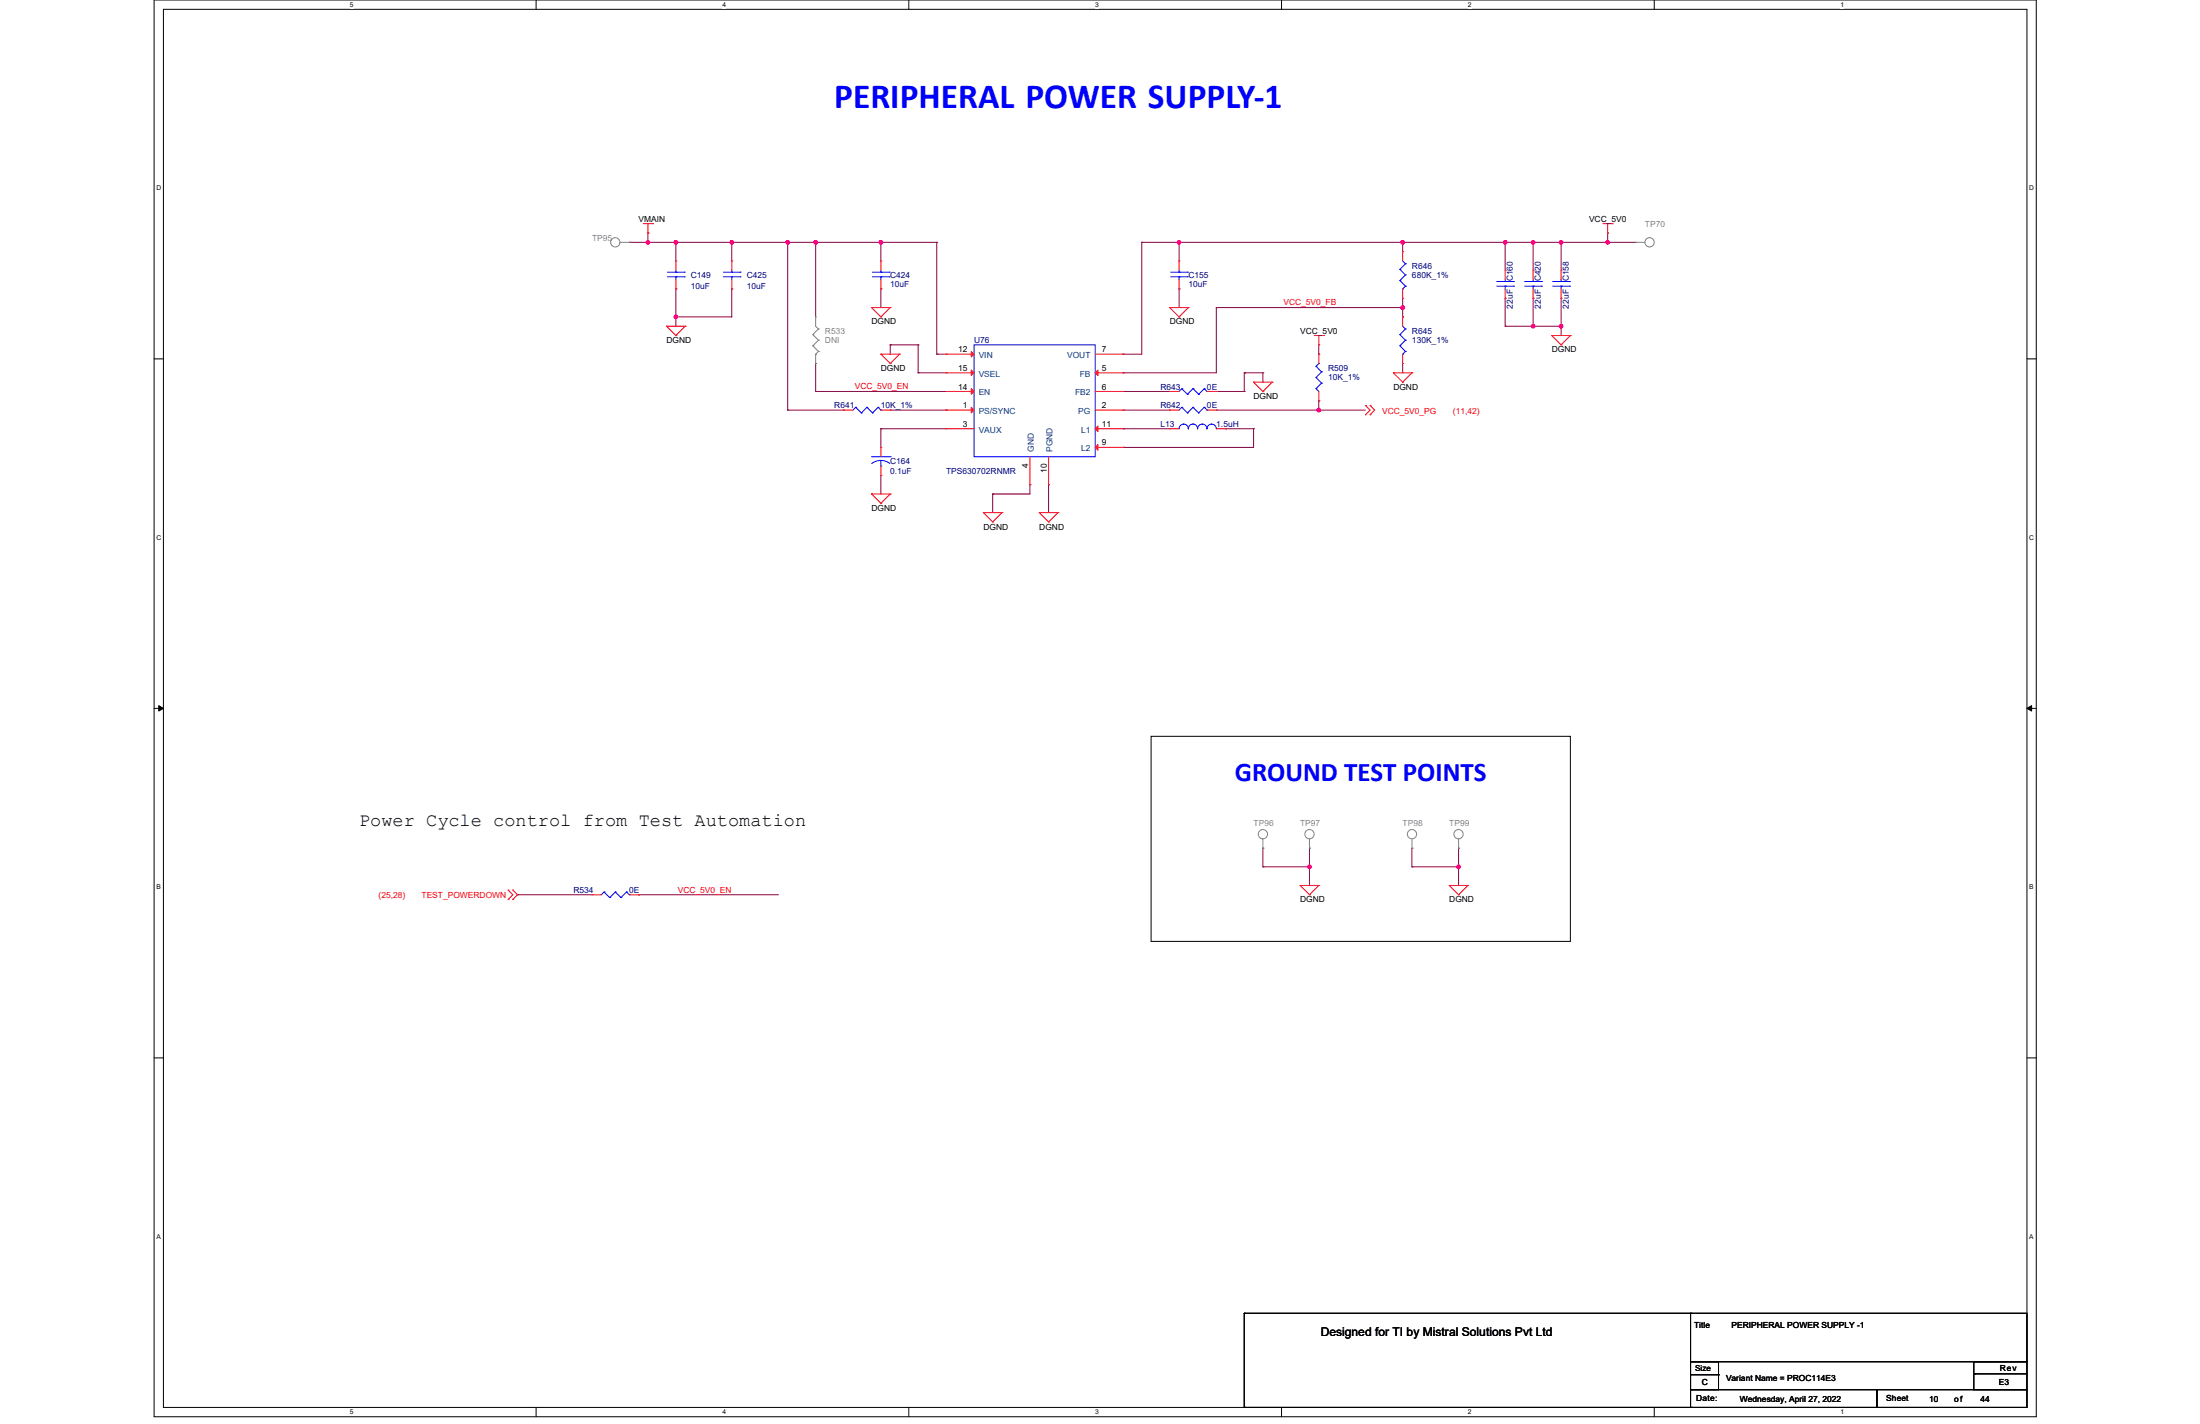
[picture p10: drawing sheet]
<svg xmlns="http://www.w3.org/2000/svg" width="432mm" height="279mm" viewBox="0 0 432 279" stroke-linecap="round" stroke-linejoin="round" font-family="sans-serif">
<path d="M30.2 0h369.5v278h-369.5zM32.1 1.8h365.7v274.3h-365.7z" fill="none" stroke="#000" stroke-width=".2"/>
<g fill="#fff">
<path d="M68.7 .2h.7v1.4h-.7z"/>
<path d="M68.7 276.3h.7v1.5h-.7z"/>
</g>
<path d="M105.2 0v1.8M105.2 276.1v1.9" fill="none" stroke="#000" stroke-width=".2"/>
<g fill="#fff">
<path d="M141.8 .2h.7v1.4h-.7z"/>
<path d="M141.8 276.3h.7v1.5h-.7z"/>
</g>
<path d="M178.4 0v1.8M178.4 276.1v1.9" fill="none" stroke="#000" stroke-width=".2"/>
<g fill="#fff">
<path d="M215 .2h.7v1.4h-.7z"/>
<path d="M215 276.3h.7v1.5h-.7z"/>
</g>
<path d="M251.5 0v1.8M251.5 276.1v1.9" fill="none" stroke="#000" stroke-width=".2"/>
<g fill="#fff">
<path d="M288.1 .2h.7v1.4h-.7z"/>
<path d="M288.1 276.3h.7v1.5h-.7z"/>
</g>
<path d="M324.7 0v1.8M324.7 276.1v1.9" fill="none" stroke="#000" stroke-width=".2"/>
<g fill="#fff">
<path d="M361.3 .2h.7v1.4h-.7z"/>
<path d="M361.3 276.3h.7v1.5h-.7z"/>
<path d="M30.7 36.1h1v1.5h-1z"/>
<path d="M398.3 36.1h.9v1.5h-.9z"/>
<path d="M30.7 104.7h1v1.5h-1z"/>
<path d="M398.3 104.7h.9v1.5h-.9z"/>
</g>
<path d="M30.2 70.4h1.9M397.8 70.4h1.9" fill="none" stroke="#000" stroke-width=".2"/>
<g fill="#fff">
<path d="M30.7 173.3h.9v1.4h-.9z"/>
<path d="M398.3 173.3h.9v1.4h-.9z"/>
</g>
<path d="M30.2 139h1.9M31.2 138.5l.9 .5-.9 .5zM397.8 139l.9-.5v1zM397.8 139h1.9" fill="none" stroke="#000" stroke-width=".2"/>
<path d="M31.2 138.5l.9 .5-.9 .5zM397.8 139l.9-.5v1z" fill="#000"/>
<g fill="#fff">
<path d="M30.7 241.9h.9v1.4h-.9z"/>
<path d="M398.3 241.9h.9v1.4h-.9z"/>
</g>
<path d="M225.9 144.5h82.3v40.2h-82.3zM30.2 207.6h1.9M397.8 207.6h1.9" fill="none" stroke="#000" stroke-width=".2"/>
<path d="M247.9 166.4h.1M247.9 170.1h.1M247.9 166.4v3.7M257 166.4h.1M257 166.4v3.7h-9.1" fill="none" stroke="#800040" stroke-width=".2"/>
<circle cx="257" cy="170.1" r=".37" fill="#f0f"/>
<circle cx="257" cy="170.1" r=".37" fill="none" stroke="#f0f" stroke-width=".2"/>
<path d="M257 170.1h.1M257 170.1v3.6M277.1 166.4h.1M277.1 170.1h.1M277.1 166.4v3.7M277.1 170.1h9.2" fill="none" stroke="#800040" stroke-width=".2"/>
<circle cx="286.3" cy="170.1" r=".37" fill="#f0f"/>
<circle cx="286.3" cy="170.1" r=".37" fill="none" stroke="#f0f" stroke-width=".2"/>
<path d="M127.2 47.5h.1M127.2 47.5h5.5M194.8 96.9h.1M194.8 96.9v3.7M202.2 95.1h.1M202.2 95.1v1.8h-7.4M205.8 95.1h.1M205.8 95.1v5.5M286.3 166.4h.1M286.3 170.1h.1M286.3 166.4v7.3" fill="none" stroke="#800040" stroke-width=".2"/>
<circle cx="132.7" cy="47.5" r=".37" fill="#f0f"/>
<circle cx="132.7" cy="47.5" r=".37" fill="none" stroke="#f0f" stroke-width=".2"/>
<path d="M123.5 47.5h.1M127.2 45.7h.1M127.2 45.7v1.8h-3.7M132.7 47.5h.1M132.7 47.5v3.7M172.9 47.5h.1M172.9 47.5v3.7M315.5 47.5h.1M315.5 47.5h5.5" fill="none" stroke="#800040" stroke-width=".2"/>
<circle cx="127.2" cy="47.5" r=".37" fill="#f0f"/>
<circle cx="127.2" cy="47.5" r=".37" fill="none" stroke="#f0f" stroke-width=".2"/>
<path d="M132.7 56.7h.1M132.7 56.7v5.5M143.6 47.5h.1M143.6 56.7h.1M143.6 47.5v3.7M143.6 56.7v5.5h-10.9M132.7 62.2h.1" fill="none" stroke="#800040" stroke-width=".2"/>
<circle cx="132.7" cy="62.2" r=".37" fill="#f0f"/>
<circle cx="132.7" cy="62.2" r=".37" fill="none" stroke="#f0f" stroke-width=".2"/>
<g fill="none" stroke="#800040" stroke-width=".2">
<path d="M132.7 47.5h.1M132.7 47.5h10.9M224.1 47.5h.1M224.1 47.5h51.2M224.1 47.5v22h-3.7M231.4 47.5h.1M231.4 47.5v3.7M275.3 47.5h.1M132.7 62.2h.1M132.7 62.2v1.8M160.1 76.8h.1M160.1 76.8h25.6"/>
<path d="M174.7 67.7h.1M174.7 67.7v1.8M174.7 67.7h5.5M180.2 67.7h.1M180.2 73.2h.1M180.2 67.7v5.5M180.2 73.2h5.5M220.4 69.5h.1M220.4 84.1h.1M220.4 87.8h.1M220.4 84.1h9.2M240.6 84.1h.1"/>
<path d="M240.6 84.1h5.4M246 84.1h.1M246 84.1v3.7h-25.6"/>
</g>
<circle cx="231.4" cy="47.5" r=".37" fill="#f0f"/>
<circle cx="231.4" cy="47.5" r=".37" fill="none" stroke="#f0f" stroke-width=".2"/>
<circle cx="275.3" cy="47.5" r=".37" fill="#f0f"/>
<circle cx="275.3" cy="47.5" r=".37" fill="none" stroke="#f0f" stroke-width=".2"/>
<g fill="none" stroke="#800040" stroke-width=".2">
<path d="M160.1 47.5h.1M160.1 47.5h12.8M231.4 56.7h.1M231.4 56.7v3.7M220.4 73.2h.1M220.4 76.8h.1M220.4 73.2h18.3M220.4 76.8h9.2M238.7 76.8h5.5M244.2 73.2h.1M244.2 76.8h.1M244.2 73.2h3.7"/>
<path d="M244.2 73.2v3.6M247.9 73.2h.1M247.9 73.2v1.8M295.4 64h.1M295.4 64h5.5M174.7 80.5h11M185.7 80.5h.1M220.4 80.5h.1M220.4 80.5h9.2M238.7 80.5h.1M238.7 80.5h20.1"/>
</g>
<circle cx="172.9" cy="47.5" r=".37" fill="#f0f"/>
<circle cx="172.9" cy="47.5" r=".37" fill="none" stroke="#f0f" stroke-width=".2"/>
<circle cx="160.1" cy="47.5" r=".37" fill="#f0f"/>
<circle cx="160.1" cy="47.5" r=".37" fill="none" stroke="#f0f" stroke-width=".2"/>
<path d="M183.9 47.5h.1M183.9 47.5v22M306.4 47.5h.1M315.5 45.7h.1M315.5 45.7v1.8h-9.1M183.9 69.5h.1M183.9 69.5h1.8" fill="none" stroke="#800040" stroke-width=".2"/>
<circle cx="315.5" cy="47.5" r=".37" fill="#f0f"/>
<circle cx="315.5" cy="47.5" r=".37" fill="none" stroke="#f0f" stroke-width=".2"/>
<circle cx="306.4" cy="47.5" r=".37" fill="#f0f"/>
<circle cx="306.4" cy="47.5" r=".37" fill="none" stroke="#f0f" stroke-width=".2"/>
<path d="M295.4 58.5h.1M295.4 58.5v5.5M300.9 58.5h.1M300.9 58.5v5.5M306.4 58.5h.1M306.4 58.5v5.5" fill="none" stroke="#800040" stroke-width=".2"/>
<circle cx="300.9" cy="64" r=".37" fill="#f0f"/>
<circle cx="300.9" cy="64" r=".37" fill="none" stroke="#f0f" stroke-width=".2"/>
<path d="M295.4 47.5h.1M295.4 47.5v5.5M295.4 47.5h5.5M300.9 64h.1M300.9 64h5.5" fill="none" stroke="#800040" stroke-width=".2"/>
<circle cx="300.9" cy="47.5" r=".37" fill="#f0f"/>
<circle cx="300.9" cy="47.5" r=".37" fill="none" stroke="#f0f" stroke-width=".2"/>
<path d="M300.9 47.5h.1M300.9 47.5v5.5M300.9 47.5h5.5M306.4 47.5h.1M306.4 47.5v5.5M306.4 64h.1M306.4 64v1.8" fill="none" stroke="#800040" stroke-width=".2"/>
<circle cx="306.4" cy="64" r=".37" fill="#f0f"/>
<circle cx="306.4" cy="64" r=".37" fill="none" stroke="#f0f" stroke-width=".2"/>
<path d="M143.6 47.5h11M154.6 47.5h.1M160.1 47.5h.1M160.1 47.5v14.7M172.9 47.5h.1M172.9 56.7h.1M172.9 47.5h11M172.9 56.7v3.7M160.1 71.3h.1M160.1 71.3v5.5M154.6 80.5h.1M154.6 80.5h11" fill="none" stroke="#800040" stroke-width=".2"/>
<circle cx="143.6" cy="47.5" r=".37" fill="#f0f"/>
<circle cx="143.6" cy="47.5" r=".37" fill="none" stroke="#f0f" stroke-width=".2"/>
<path d="M172.9 84.1h.1M172.9 93.3h.1M172.9 84.1h12.8M172.9 84.1v3.7M172.9 93.3v3.6M258.8 80.5h.1M258.8 80.5h9.2" fill="none" stroke="#800040" stroke-width=".2"/>
<circle cx="258.8" cy="80.5" r=".37" fill="#f0f"/>
<circle cx="258.8" cy="80.5" r=".37" fill="none" stroke="#f0f" stroke-width=".2"/>
<path d="M275.3 47.5h.1M275.3 47.5v1.9M275.3 47.5h20.1M295.4 47.5h.1M258.8 78.6h.1M258.8 78.6v1.9" fill="none" stroke="#800040" stroke-width=".2"/>
<circle cx="295.4" cy="47.5" r=".37" fill="#f0f"/>
<circle cx="295.4" cy="47.5" r=".37" fill="none" stroke="#f0f" stroke-width=".2"/>
<path d="M275.3 58.5v1.9M238.7 60.4h.1M238.7 60.4v12.8M238.7 60.4h36.6M275.3 60.4h.1M275.3 71.3h.1M275.3 71.3v1.9" fill="none" stroke="#800040" stroke-width=".2"/>
<circle cx="275.3" cy="60.3" r=".37" fill="#f0f"/>
<circle cx="275.3" cy="60.3" r=".37" fill="none" stroke="#f0f" stroke-width=".2"/>
<path d="M154.6 47.5h.1M154.6 47.5v33M258.8 69.5h.1M258.8 67.7v1.8M275.3 62.2h.1M275.3 60.4v1.8M101.6 175.6h.1M101.6 175.6h14.6M125.3 175.6h.1M125.3 175.6h27.5" fill="none" stroke="#800040" stroke-width=".2"/>
<circle cx="154.6" cy="47.5" r=".37" fill="#f0f"/>
<circle cx="154.6" cy="47.5" r=".37" fill="none" stroke="#f0f" stroke-width=".2"/>
<path d="M154.6 47.5h5.5M160.1 47.5h.1" fill="none" stroke="#800040" stroke-width=".2"/>
<g fill="none" stroke="#f00" stroke-width=".2">
<path d="M126.3 43.9h1.8M127.2 45.7h.1M127.2 43.9v1.8M128.1 43.9h.1M295.4 53h.1M295.4 58.5h.1M295.4 53v1.9M295.4 56.7v1.8M306.4 53h.1M306.4 58.5h.1M306.4 53v1.9M306.4 56.7v1.8"/>
<path d="M314.6 43.9h1.9M315.5 45.7h.1M315.5 43.9v1.8M316.5 43.9h.1M130.8 64h.1M130.8 64h3.7M130.8 64l1.9 1.8M132.7 65.8h.1M134.5 64h.1M134.5 64l-1.8 1.8M171.1 60.4h.1M171.1 60.4h3.6"/>
<path d="M171.1 60.4l1.8 1.8M172.9 69.5h.1M172.9 62.2h.1M172.9 69.5h3.6M172.9 69.5l1.8 1.8M174.7 71.3h.1M174.7 60.4h.1M174.7 60.4l-1.8 1.8M176.5 69.5h.1M176.5 69.5l-1.8 1.8M229.6 60.4h.1M229.6 60.4h3.6"/>
<path d="M229.6 60.4l1.8 1.8M231.4 62.2h.1M233.2 60.4h.1M233.2 60.4l-1.8 1.8M246 75h.1M246 75h3.7M246 75l1.9 1.8M247.9 76.8h.1M249.7 75h.1M249.7 75l-1.8 1.8M257.9 65.8h1.9M258.8 67.7h.1"/>
<path d="M258.8 65.8v1.9M259.8 65.8h.1M268 79.6h.1M268 79.6l.9 .9-.9 .9M268.9 79.6h.1M268.9 79.6l.9 .9-.9 .9M273.5 73.2h.1M273.5 73.2h3.6M273.5 73.2l1.8 1.8M275.3 75h.1M277.1 73.2h.1M277.1 73.2l-1.8 1.8"/>
<path d="M304.6 65.8h.1M304.6 65.8h3.6M304.6 65.8l1.8 1.9M306.4 67.7h.1M308.2 65.8h.1M308.2 65.8l-1.8 1.9M165.6 80.5h.1M165.6 80.5h1.8M171.1 96.9h.1M171.1 96.9h3.6M171.1 96.9l1.8 1.9M172.9 98.8h.1"/>
<path d="M172.9 80.5h1.8M174.7 96.9h.1M174.7 80.5h.1M174.7 96.9l-1.8 1.9M229.6 80.5h.1M229.6 80.5h1.8M236.9 80.5h1.8M238.7 80.5h.1M268 81.4h.1M268.9 81.4h.1M193 100.6h.1M193 100.6h3.7"/>
<path d="M193 100.6l1.8 1.8M194.8 102.4h.1M196.7 100.6h.1M196.7 100.6l-1.9 1.8M204 100.6h.1M204 100.6h3.6M204 100.6l1.8 1.8M205.8 102.4h.1M207.6 100.6h.1M207.6 100.6l-1.8 1.8M99.7 176.5h.1M99.7 174.7h.1"/>
<path d="M99.7 174.7l1 .9-1 .9M100.7 174.7h.1M100.7 176.5h.1M100.7 174.7l.9 .9-.9 .9M116.2 175.6h.1M116.2 175.6h1.8M123.5 175.6h1.8M125.3 175.6h.1M255.2 173.7h.1M255.2 173.7h3.6M255.2 173.7l1.8 1.9M257 175.6h.1"/>
<path d="M258.8 173.7h.1M258.8 173.7l-1.8 1.9M284.4 173.7h.1M284.4 173.7h3.7M284.4 173.7l1.9 1.9M286.3 175.6h.1M288.1 173.7h.1M288.1 173.7l-1.8 1.9"/>
</g>
<g fill="none" stroke="#000" stroke-width=".2">
<path d="M244.2 257.7h.1M244.2 257.7h87.8M244.2 257.7v18.4M331.8 257.7h66v9.5h-66zM244.2 276.1h.1M244.4 276.1h.1M244.4 276.1h87.8M331.8 267.2h5.5v5.5h-5.5zM331.8 272.7h36.6v3.4h-36.6zM331.8 269.7h5.5M337.3 269.7h.1M368.4 272.7h29.4v3.4h-29.4z"/>
<path d="M387.4 267.2h10.4v5.5h-10.4zM387.6 269.6h.1M387.6 269.6h10.2"/>
</g>
<g fill="none" stroke="#00f" stroke-width=".2">
<path d="M293.8 56.1h3.3M293.8 55.2h3.3M295.4 55.2h.1M295.4 56.1h.1M295.4 54.9v.3M295.4 56.1v.6M297.1 56.1h.1M297.1 55.2h.1M304.7 56.1h3.3M304.7 55.2h3.3M306.4 55.2h.1M306.4 56.1h.1"/>
<path d="M306.4 54.9v.3M306.4 56.1v.6M308 56.1h.1M308 55.2h.1M168 79.9h.1M168 79.9l-.6 .6M168 79.9l1 1.1M170.1 79.9h.1M170.1 79.9l-1.1 1.1M170.1 79.9l1.1 1.1M172.3 79.9h.1M172.3 79.9l-1.1 1.1"/>
<path d="M172.3 79.9l.6 .6M191.2 67.7h23.8v21.9h-23.8zM232 79.9h.1M232 79.9l-.6 .6M232 79.9l1.1 1.1M234.2 79.9h.1M234.2 79.9l-1.1 1.1M234.2 79.9l1.1 1.1M236.4 79.9h.1M236.4 79.9l-1.1 1.1M236.4 79.9l.5 .6M169 81h.1"/>
<path d="M171.2 81h.1M172.9 80.5h.1M233.1 81h.1M235.3 81h.1M236.9 80.5h.1M118.6 175h.1M118.6 175l-.6 .6M118.6 175l1.1 1.1M119.7 176.1h.1M120.8 175h.1M120.8 175l-1.1 1.1M120.8 175l1.1 1.1"/>
<path d="M121.9 176.1h.1M123 175h.1M123 175l-1.1 1.1M123 175l.5 .6M123.5 175.6h.1"/>
</g>
<g fill="none" stroke="#808080" stroke-width=".2">
<path d="M277.1 166.4h.1M277.1 164.6v1.8"/>
<circle cx="277.1" cy="163.7" r=".91"/>
</g>
<path d="M190.6 79.9l.6 .6-.6 .5z" fill="#f00"/>
<path d="M190.6 79.9l.6 .6-.6 .5zM185.7 80.5h.1M185.7 84.1h.1M185.7 80.5h5.5M185.7 84.1h5.5M202.2 95.1h.1M202.2 89.6v5.5M215 80.5h5.4M220.4 80.5h.1" fill="none" stroke="#f00" stroke-width=".2"/>
<path d="M215 73.2l.5-.6v1.1z" fill="#f00"/>
<path d="M215 73.2l.5-.6v1.1zM215 73.2h5.4M215 76.8h5.4M215 69.5h5.4M220.4 73.2h.1M220.4 76.8h.1M220.4 69.5h.1M205.8 95.1h.1M205.8 89.6v5.5" fill="none" stroke="#f00" stroke-width=".2"/>
<path d="M190.6 68.9l.6 .6-.6 .5z" fill="#f00"/>
<path d="M185.7 69.5h.1M185.7 69.5h5.5M190.6 68.9l.6 .6-.6 .5z" fill="none" stroke="#f00" stroke-width=".2"/>
<path d="M190.6 76.3l.6 .5-.6 .6z" fill="#f00"/>
<path d="M185.7 76.8h.1M185.7 76.8h5.5M190.6 76.3l.6 .5-.6 .6z" fill="none" stroke="#f00" stroke-width=".2"/>
<path d="M190.6 72.6l.6 .6-.6 .5z" fill="#f00"/>
<path d="M185.7 73.2h.1M185.7 73.2h5.5M190.6 72.6l.6 .6-.6 .5z" fill="none" stroke="#f00" stroke-width=".2"/>
<path d="M215 84.1l.5-.5v1.1z" fill="#f00"/>
<path d="M215 84.1l.5-.5v1.1zM215 84.1h5.4M220.4 84.1h.1" fill="none" stroke="#f00" stroke-width=".2"/>
<path d="M215 87.8l.5-.6v1.1z" fill="#f00"/>
<g fill="none" stroke="#f00" stroke-width=".2">
<path d="M132.7 51.2h.1M132.7 56.7h.1M132.7 51.2v1.8M132.7 54.9v1.8M143.6 51.2h.1M143.6 56.7h.1M143.6 51.2v1.8M143.6 54.9v1.8M172.9 51.2h.1M172.9 56.7h.1M172.9 51.2v1.8M172.9 54.9v1.8"/>
<path d="M231.4 51.2h.1M231.4 56.7h.1M231.4 51.2v1.8M231.4 54.9v1.8M275.3 49.4h.1M275.3 58.5h.1M275.3 49.4v1.8M275.3 56.7v1.8M300.9 53h.1M300.9 58.5h.1M300.9 53v1.9M300.9 56.7v1.8"/>
<path d="M229.6 76.8h.1M229.6 76.8h1.8M236.9 76.8h1.8M238.7 76.8h.1M258.8 78.6h.1M258.8 69.5h.1M258.8 69.5v1.8M258.8 76.8v1.8M275.3 62.2h.1M275.3 71.3h.1M275.3 62.2v1.8M275.3 69.5v1.8"/>
<path d="M172.9 87.8h.1M172.9 93.3h.1M172.9 87.8v1.8M172.9 91.4v1.9M215 87.8l.5-.6v1.1zM215 87.8h5.4M220.4 87.8h.1M229.6 84.1h.1M229.6 84.1h1.8M238.7 84.1h1.9M240.6 84.1h.1"/>
</g>
<g fill="none" stroke="#808080" stroke-width=".2">
<path d="M121.7 47.5h1.8M123.5 47.5h.1M321 47.5h.1M321 47.5h1.9M159.5 65.7h.1M159.5 67.8h.1M159.5 65.7l1.1 1.1M159.5 67.8l1.1 1.1M160.1 69.5h.1M160.1 62.2h.1M160.1 71.3h.1M160.1 62.2v1.8l.5 .6"/>
<path d="M160.1 69.5v1.8M160.6 64.6h.1M160.6 66.8h.1M160.6 68.9h.1M160.6 64.6l-1.1 1.1M160.6 66.8l-1.1 1M160.6 68.9l-.5 .6M247.9 166.4h.1M247.9 164.6v1.8M257 166.4h.1M257 164.6v1.8M286.3 166.4h.1"/>
<path d="M286.3 164.6v1.8"/>
<circle cx="120.8" cy="47.5" r=".91"/>
<circle cx="323.8" cy="47.5" r=".91"/>
<circle cx="247.9" cy="163.7" r=".91"/>
<circle cx="257" cy="163.7" r=".91"/>
<circle cx="286.3" cy="163.7" r=".91"/>
</g>
<g fill="none" stroke="#00f" stroke-width=".2">
<path d="M131 54.3h3.3M131 53.4h3.3M132.7 53.4h.1M132.7 54.3h.1M132.7 53v.4M132.7 54.3v.6M134.3 54.3h.1M134.3 53.4h.1M142 54.3h3.3M142 53.4h3.3M143.6 53.4h.1M143.6 54.3h.1"/>
<path d="M143.6 53v.4M143.6 54.3v.6M145.3 54.3h.1M145.3 53.4h.1M171.2 54.3h3.3M171.2 53.4h3.3M172.9 53.4h.1M172.9 54.3h.1M172.9 53v.4M172.9 54.3v.6M174.5 54.3h.1M174.5 53.4h.1"/>
<path d="M229.8 54.3h3.3M229.8 53.4h3.3M231.4 53.4h.1M231.4 54.3h.1M231.4 53v.4M231.4 54.3v.6M233.1 54.3h.1M233.1 53.4h.1M274.8 52.9h.1M274.8 55h.1M274.8 52.9l1.1 1M274.8 55l1.1 1.1"/>
<path d="M275.3 56.7h.1M275.3 51.2l.6 .6M275.9 51.8h.1M275.9 53.9h.1M275.9 56.1h.1M275.9 51.8l-1.1 1.1M275.9 53.9l-1.1 1.1M275.9 56.1l-.6 .6M299.3 56.1h3.3M299.3 55.2h3.3M300.9 55.2h.1M300.9 56.1h.1"/>
<path d="M300.9 54.9v.3M300.9 56.1v.6M302.6 56.1h.1M302.6 55.2h.1M232 76.3h.1M232 76.3l-.6 .5M232 76.3l1.1 1.1M233.1 77.4h.1M234.2 76.3h.1M234.2 76.3l-1.1 1.1M234.2 76.3l1.1 1.1M235.3 77.4h.1"/>
<path d="M236.4 76.3h.1M236.4 76.3l-1.1 1.1M236.4 76.3l.5 .5M236.9 76.8h.1M258.3 76.3h.1M258.3 74.1h.1M258.3 71.9h.1M258.3 76.3l.5 .5M258.3 74.1l1.1 1.1M258.3 71.9l1.1 1.1M258.8 71.3h.1M258.8 71.3l-.5 .6"/>
<path d="M259.4 75.2h.1M259.4 73h.1M259.4 75.2l-1.1 1.1M259.4 73l-1.1 1.1M274.8 65.7h.1M274.8 67.8h.1M274.8 65.7l1.1 1.1M274.8 67.8l1.1 1.1M275.3 69.5h.1M275.3 64l.6 .6M275.9 64.6h.1M275.9 66.8h.1"/>
<path d="M275.9 68.9h.1M275.9 64.6l-1.1 1.1M275.9 66.8l-1.1 1M275.9 68.9l-.6 .6M171.1 89.6h3.6M172.9 91.4h.1M172.9 90.3l1.1 .3 .7 .4M172.9 90.3l-.8 .1-1 .5M172.9 90.3v1.1M174.7 89.6h.1M231.4 84.1a.91 .91 0 0 1 .9-.9 .91 .91 0 0 1 .9 .9 .91 .91 0 0 1 1-.9 .91 .91 0 0 1 .9 .9 .91 .91 0 0 1 .9-.9 .91 .91 0 0 1 .9 .9 .91 .91 0 0 1 .9-.9 .91 .91 0 0 1 .9 .9"/>
</g>
<circle cx="257" cy="170.1" r=".37" fill="#f0f"/>
<circle cx="257" cy="170.1" r=".37" fill="none" stroke="#f0f" stroke-width=".2"/>
<circle cx="286.3" cy="170.1" r=".37" fill="#f0f"/>
<circle cx="286.3" cy="170.1" r=".37" fill="none" stroke="#f0f" stroke-width=".2"/>
<circle cx="132.7" cy="47.5" r=".37" fill="#f0f"/>
<circle cx="132.7" cy="47.5" r=".37" fill="none" stroke="#f0f" stroke-width=".2"/>
<circle cx="127.2" cy="47.5" r=".37" fill="#f0f"/>
<circle cx="127.2" cy="47.5" r=".37" fill="none" stroke="#f0f" stroke-width=".2"/>
<circle cx="132.7" cy="62.2" r=".37" fill="#f0f"/>
<circle cx="132.7" cy="62.2" r=".37" fill="none" stroke="#f0f" stroke-width=".2"/>
<circle cx="231.4" cy="47.5" r=".37" fill="#f0f"/>
<circle cx="231.4" cy="47.5" r=".37" fill="none" stroke="#f0f" stroke-width=".2"/>
<circle cx="275.3" cy="47.5" r=".37" fill="#f0f"/>
<circle cx="275.3" cy="47.5" r=".37" fill="none" stroke="#f0f" stroke-width=".2"/>
<circle cx="172.9" cy="47.5" r=".37" fill="#f0f"/>
<circle cx="172.9" cy="47.5" r=".37" fill="none" stroke="#f0f" stroke-width=".2"/>
<circle cx="160.1" cy="47.5" r=".37" fill="#f0f"/>
<circle cx="160.1" cy="47.5" r=".37" fill="none" stroke="#f0f" stroke-width=".2"/>
<circle cx="315.5" cy="47.5" r=".37" fill="#f0f"/>
<circle cx="315.5" cy="47.5" r=".37" fill="none" stroke="#f0f" stroke-width=".2"/>
<circle cx="306.4" cy="47.5" r=".37" fill="#f0f"/>
<circle cx="306.4" cy="47.5" r=".37" fill="none" stroke="#f0f" stroke-width=".2"/>
<circle cx="300.9" cy="64" r=".37" fill="#f0f"/>
<circle cx="300.9" cy="64" r=".37" fill="none" stroke="#f0f" stroke-width=".2"/>
<circle cx="300.9" cy="47.5" r=".37" fill="#f0f"/>
<circle cx="300.9" cy="47.5" r=".37" fill="none" stroke="#f0f" stroke-width=".2"/>
<circle cx="306.4" cy="64" r=".37" fill="#f0f"/>
<circle cx="306.4" cy="64" r=".37" fill="none" stroke="#f0f" stroke-width=".2"/>
<circle cx="143.6" cy="47.5" r=".37" fill="#f0f"/>
<circle cx="143.6" cy="47.5" r=".37" fill="none" stroke="#f0f" stroke-width=".2"/>
<circle cx="258.8" cy="80.5" r=".37" fill="#f0f"/>
<circle cx="258.8" cy="80.5" r=".37" fill="none" stroke="#f0f" stroke-width=".2"/>
<circle cx="295.4" cy="47.5" r=".37" fill="#f0f"/>
<circle cx="295.4" cy="47.5" r=".37" fill="none" stroke="#f0f" stroke-width=".2"/>
<circle cx="275.3" cy="60.3" r=".37" fill="#f0f"/>
<circle cx="275.3" cy="60.3" r=".37" fill="none" stroke="#f0f" stroke-width=".2"/>
<circle cx="154.6" cy="47.5" r=".37" fill="#f0f"/>
<circle cx="154.6" cy="47.5" r=".37" fill="none" stroke="#f0f" stroke-width=".2"/>
<text font-size="6.9" fill="#00f" x="163.7" y="21.2">PERIPHERAL POWER SUPPLY-1</text>
<text font-size="5.3" fill="#00f" x="242.4" y="153.2">GROUND TEST POINTS</text>
<text font-size="3.7" x="70.5" y="162.1">Power Cycle control from Test Automation</text>
<text font-size="2.4" x="259.2" y="262.2">Designed for TI by Mistral Solutions Pvt Ltd</text>
<g font-size="1.6" fill="#808080">
<text x="116.2" y="47.2">TP95</text>
<text x="322.9" y="44.5">TP70</text>
<text x="161.9" y="65.5">R533</text>
<text x="161.9" y="67.3">DNI</text>
<text x="246" y="162.1">TP96</text>
<text x="255.2" y="162.1">TP97</text>
<text x="275.3" y="162.1">TP98</text>
<text x="284.4" y="162.1">TP99</text>
</g>
<g font-size="1.6">
<text x="125.3" y="43.5">VMAIN</text>
<text x="311.9" y="43.5">VCC_5V0</text>
<text x="171.1" y="63.7">DGND</text>
<text x="229.6" y="63.7">DGND</text>
<text x="255.2" y="65.5">VCC_5V0</text>
<text x="130.8" y="67.3">DGND</text>
<text x="188.1" y="69.1">12</text>
<text x="216.2" y="69.1">7</text>
<text x="304.6" y="69.2">DGND</text>
<text x="172.9" y="72.8">DGND</text>
<text x="188.1" y="76.4">14</text>
<text x="188.1" y="72.8">15</text>
<text x="216.2" y="72.8">5</text>
<text x="216.2" y="76.4">6</text>
<text x="273.5" y="76.5">DGND</text>
<text x="189" y="80.1">1</text>
<text x="189" y="83.8">3</text>
<text x="216.2" y="80.1">2</text>
<text x="216.2" y="83.8">11</text>
<text x="246" y="78.3">DGND</text>
<text x="216.2" y="87.4">9</text>
<text x="201.8" y="91.8" transform="rotate(-90 201.8 91.8)">4</text>
<text x="205.4" y="92.7" transform="rotate(-90 205.4 92.7)">10</text>
<text x="171.1" y="100.2">DGND</text>
<text x="193" y="103.9">DGND</text>
<text x="204" y="103.9">DGND</text>
<text x="255.2" y="177.1">DGND</text>
<text x="284.4" y="177.1">DGND</text>
<text x="332.5" y="260.6">Title</text>
<text x="339.9" y="260.6">PERIPHERAL POWER SUPPLY -1</text>
<text x="332.7" y="269">Size</text>
<text x="392.5" y="269">Rev</text>
<text x="332.9" y="274.9">Date:</text>
<text x="334" y="271.8">C</text>
<text x="338.8" y="271">Variant Name = PROC114E3</text>
<text x="341.5" y="275.1">Wednesday, April 27, 2022</text>
<text x="370.2" y="274.9">Sheet</text>
<text x="378.6" y="275.1">10</text>
<text x="383.6" y="275.1">of</text>
<text x="388.7" y="275.1">44</text>
<text x="392.3" y="271.8">E3</text>
</g>
<g font-size="1.6" fill="#000080">
<text x="277.1" y="52.7">R646</text>
<text x="135.6" y="54.5">C149</text>
<text x="135.6" y="56.7">10uF</text>
<text x="146.6" y="54.5">C425</text>
<text x="146.6" y="56.7">10uF</text>
<text x="174.7" y="54.5">C424</text>
<text x="174.7" y="56.3">10uF</text>
<text x="233.2" y="54.5">C155</text>
<text x="233.2" y="56.3">10uF</text>
<text x="277.1" y="54.5">680K_1%</text>
<text x="296.9" y="55.2" transform="rotate(-90 296.9 55.2)">C160</text>
<text x="302.4" y="55.2" transform="rotate(-90 302.4 55.2)">C420</text>
<text x="307.9" y="55.2" transform="rotate(-90 307.9 55.2)">C158</text>
<text x="277.1" y="65.5">R645</text>
<text x="296.9" y="60.5" transform="rotate(-90 296.9 60.5)">22uF</text>
<text x="302.4" y="60.5" transform="rotate(-90 302.4 60.5)">22uF</text>
<text x="307.9" y="60.5" transform="rotate(-90 307.9 60.5)">22uF</text>
<text x="191.2" y="67.3">U76</text>
<text x="277.1" y="67.3">130K_1%</text>
<text x="227.8" y="76.5">R643</text>
<text x="236.9" y="76.5">0E</text>
<text x="260.7" y="72.8">R509</text>
<text x="260.7" y="74.6">10K_1%</text>
<text x="163.7" y="80.1">R641</text>
<text x="172.9" y="80.1">10K_1%</text>
<text x="227.8" y="80.1">R642</text>
<text x="227.8" y="83.8">L13</text>
<text x="236.9" y="80.1">0E</text>
<text x="238.7" y="83.8">1.5uH</text>
<text x="174.7" y="91.1">C164</text>
<text x="174.7" y="92.9">0.1uF</text>
<text x="185.7" y="92.9">TPS630702RNMR</text>
<text x="112.5" y="175.2">R534</text>
<text x="123.5" y="175.2">0E</text>
</g>
<g font-size="1.6" fill="#f00">
<text x="251.9" y="59.9">VCC_5V0_FB</text>
<text x="167.8" y="76.4">VCC_5V0_EN</text>
<text x="271.3" y="81.2">VCC_5V0_PG</text>
<text x="285.2" y="81.2">(11,42)</text>
<text x="74.3" y="176.1">(25,28)</text>
<text x="82.7" y="176.1">TEST_POWERDOWN</text>
<text x="133" y="175.1">VCC_5V0_EN</text>
</g>
<g font-size="1.6" fill="#004080">
<text x="192.1" y="70.2">VIN</text>
<text x="209.4" y="70.2">VOUT</text>
<text x="192.1" y="77.6">EN</text>
<text x="192.1" y="73.9">VSEL</text>
<text x="211" y="77.6">FB2</text>
<text x="211.9" y="73.9">FB</text>
<text x="192.1" y="81.2">PS/SYNC</text>
<text x="211.6" y="81.2">PG</text>
<text x="192.1" y="84.9">VAUX</text>
<text x="202.9" y="88.7" transform="rotate(-90 202.9 88.7)">GND</text>
<text x="206.6" y="88.7" transform="rotate(-90 206.6 88.7)">PGND</text>
<text x="212.2" y="84.9">L1</text>
<text x="212.2" y="88.5">L2</text>
</g>
<g font-size="1.3">
<text x="68.6" y="1.4">5</text>
<text x="141.8" y="1.4">4</text>
<text x="215" y="1.4">3</text>
<text x="288.1" y="1.4">2</text>
<text x="361.3" y="1.4">1</text>
<text x="30.7" y="37.3">D</text>
<text x="398.3" y="37.3">D</text>
<text x="30.7" y="105.9">C</text>
<text x="398.3" y="105.9">C</text>
<text x="30.7" y="174.5">B</text>
<text x="398.3" y="174.5">B</text>
<text x="30.7" y="243">A</text>
<text x="398.3" y="243">A</text>
<text x="68.6" y="277.5">5</text>
<text x="141.8" y="277.5">4</text>
<text x="215" y="277.5">3</text>
<text x="288.1" y="277.5">2</text>
<text x="361.3" y="277.5">1</text>
</g>
</svg>
